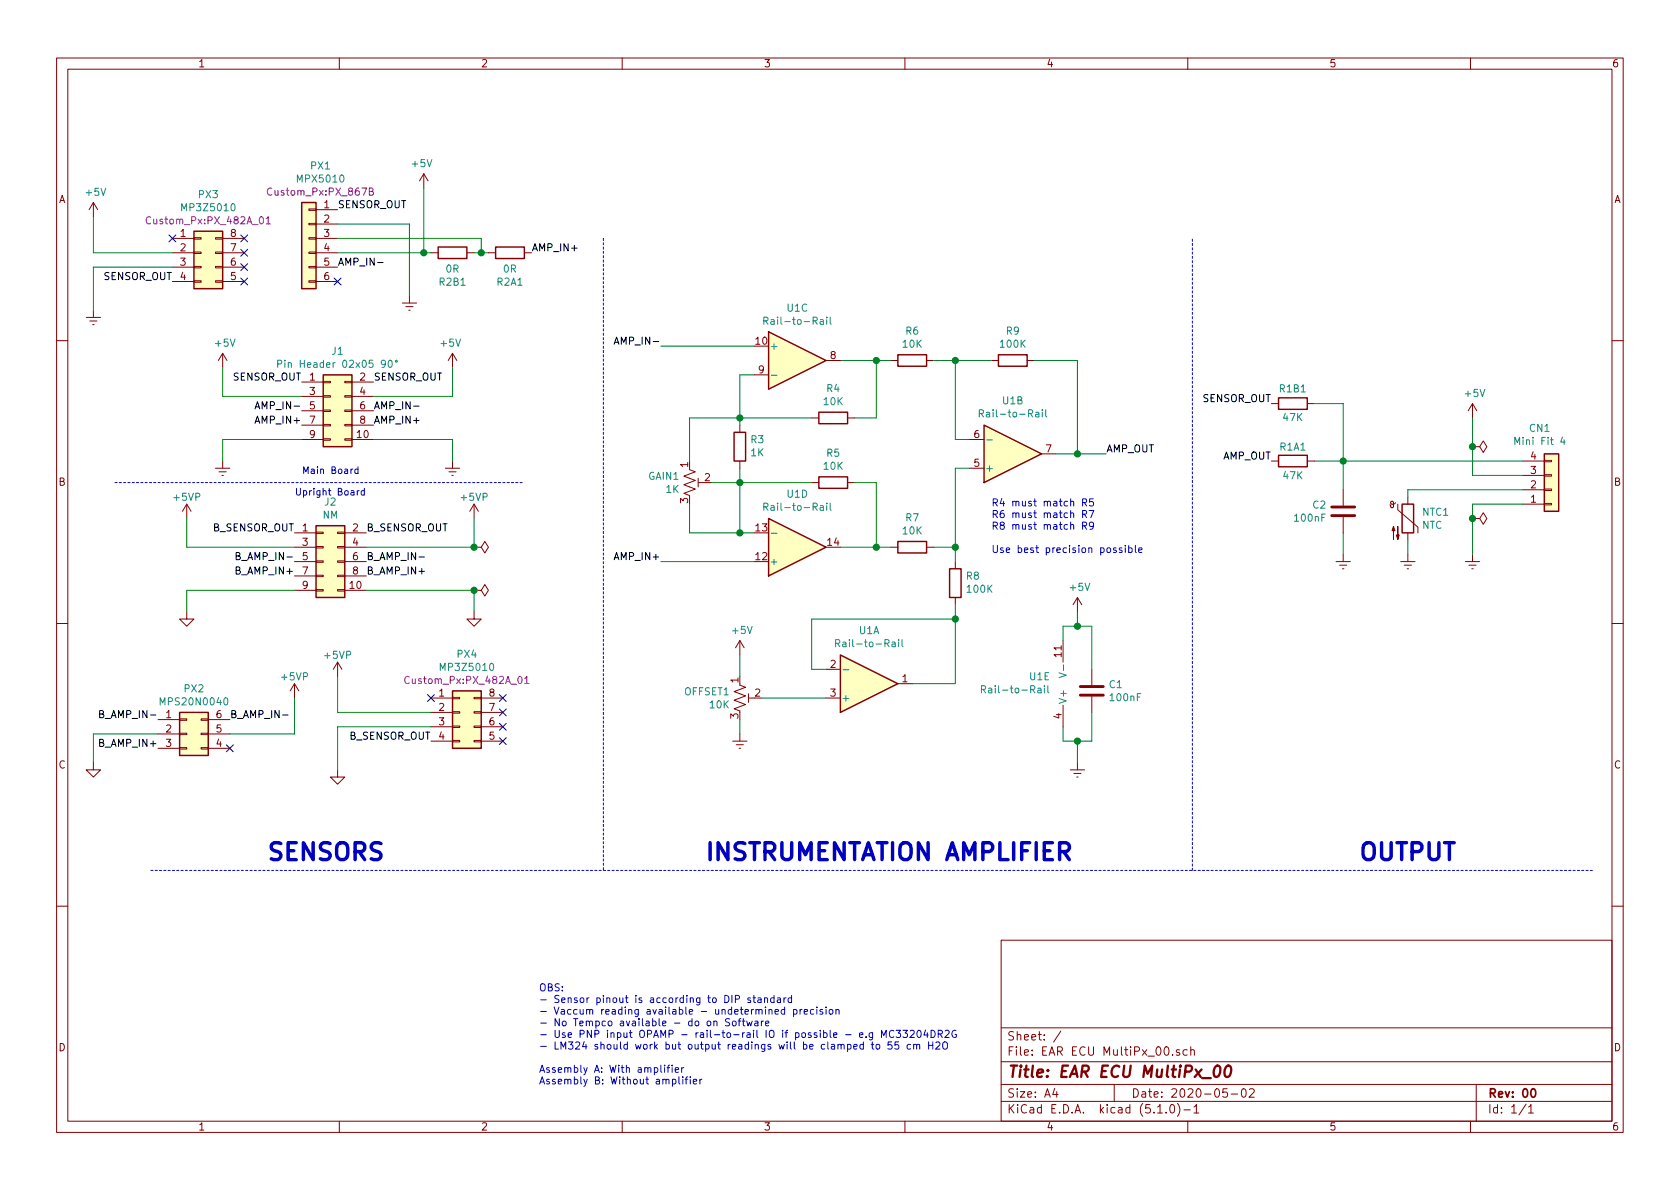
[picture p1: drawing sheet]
<svg xmlns="http://www.w3.org/2000/svg" width="297mm" height="210mm" viewBox="0 0 297 210" stroke-linecap="round" stroke-linejoin="round" font-family="sans-serif">
<g fill="none" stroke="#840000" stroke-width=".18">
<path d="M10 10.3h277v189.9h-277zM12 12.2h273v186.1h-273zM60 10.3v1.9M110 10.3v1.9M160 10.3v1.9M210 10.3v1.9M260 10.3v1.9M16.5 35.8l-.8 1.3M16.5 35.8v2.5M16.5 35.8l.8 1.3M54.6 39.5h1.3v.2h-1.3zM54.6 37h1.3v.2h-1.3z"/>
<path d="M55.9 37.1h3.8M55.9 39.6h3.8M74.9 30.7l.8 1.3M74.9 30.7v2.6M74.9 30.7l-.7 1.3M15.2 56.1h2.6M15.9 56.8h1.2M16.4 57.4h.2M16.5 54.9v1.2M30.5 42.2h3.8M30.5 44.7h3.8M30.5 47.2h3.8"/>
<path d="M30.5 49.8h3.8M34.3 49.7h1.3v.2h-1.3zM34.3 47.1h1.3v.3h-1.3zM34.3 42h1.3v.3h-1.3zM34.3 44.6h1.3v.2h-1.3zM38.1 49.7h1.3v.2h-1.3zM38.1 47.1h1.3v.3h-1.3zM38.1 42h1.3v.3h-1.3zM38.1 44.6h1.3v.2h-1.3zM39.4 42.2h3.8M39.4 44.7h3.8M39.4 47.2h3.8"/>
<path d="M39.4 49.8h3.8M54.6 47.1h1.3v.3h-1.3zM54.6 49.7h1.3v.2h-1.3zM54.6 44.6h1.3v.2h-1.3zM54.6 42h1.3v.3h-1.3zM55.9 42.2h3.8M55.9 44.7h3.8M55.9 47.2h3.8M55.9 49.8h3.8M71.1 53.6h2.6M71.8 54.2h1.2M72.3 54.9h.2"/>
<path d="M72.4 52.3v1.3M76.2 44.7h1.3M82.5 44.7h1.3M86.4 44.7h1.2M92.7 44.7h1.3M10 60.2h2M39.4 62.5l-.8 1.2M39.4 62.5v2.5M39.4 62.5l.7 1.2M53.3 77.7h3.8M53.3 67.6h3.8M53.3 70.1h3.8"/>
<path d="M53.3 72.6h3.8M53.3 75.2h3.8M57.1 77.6h1.3v.2h-1.3zM57.1 75.1h1.3v.2h-1.3zM57.1 70h1.3v.2h-1.3zM57.1 67.4h1.3v.3h-1.3zM57.1 72.5h1.3v.3h-1.3zM61 77.6h1.2v.2h-1.2zM61 75.1h1.2v.2h-1.2zM61 70h1.2v.2h-1.2zM61 67.4h1.2v.3h-1.2zM61 72.5h1.2v.3h-1.2z"/>
<path d="M62.2 77.7h3.8M62.2 67.6h3.8M62.2 70.1h3.8M62.2 72.6h3.8M62.2 75.2h3.8M80 62.5l.8 1.2M80 62.5v2.5M80 62.5l-.8 1.2M130.8 75.2v1.2M133.3 66.3h2.6M143.5 73.9h1.3M146 63.7h2.6"/>
<path d="M149.9 73.9h1.2M157.5 63.7h1.2M163.8 63.7h1.3M171.4 77.7h2.6M175.3 63.7h1.2M181.6 63.7h1.3M224.8 71.4h1.3M231.1 71.4h1.3M260.3 79h1.3l.7-1 .6 1-.6 1-.7-1M260.3 79h.1M260.3 71.4v2.5M260.3 71.4l-.7 1.2"/>
<path d="M260.3 71.4l.8 1.2M285 60.2h2M33 89.1l.8 1.3M33 89.1v2.6M33 89.1l-.7 1.3M38.1 82.8h2.5M38.7 83.4h1.3M39.2 84.1h.3M39.4 81.5v1.3M52.1 99.3h3.8M52.1 96.8h3.8M52.1 94.2h3.8"/>
<path d="M55.9 96.6h1.2v.3h-1.2zM55.9 94.1h1.2v.3h-1.2zM55.9 99.2h1.2v.2h-1.2zM59.7 96.6h1.3v.3h-1.3zM59.7 94.1h1.3v.3h-1.3zM59.7 99.2h1.3v.2h-1.3zM61 99.3h3.8M61 96.8h3.8M61 94.2h3.8M78.7 82.8h2.6M79.4 83.4h1.2M79.9 84.1h.2"/>
<path d="M80 81.5v1.3M83.8 96.8h1.3l.6-1 .7 1-.7 1-.6-1M83.8 96.8h.1M83.8 89.1l-.7 1.3M83.8 89.1v2.6M83.8 89.1l.8 1.3M121.9 83.1l1 .3-2 .8 2 .8-2 .7 2 .8-2 .7 1 .4M123.4 85.3h1.1M123.4 84.6v1.5M130.8 81.5v1.3M143.5 85.3h1.3M149.9 85.3h1.2"/>
<path d="M157.5 96.8h1.2M163.8 96.8h1.3M168.9 99.3v1.3M171.4 82.8h2.6M184.1 80.3h2.6M224.8 81.5h1.3M231.1 81.5h1.3M236.2 99.3h2.6M236.9 99.9h1.2M237.5 86.6v2.8M237.5 91.4v2.8M237.5 98v1.3"/>
<path d="M246.7 88.9l-.1 .2-.4 .1-.3-.2v-.2l.3-.2 .2 .2v.8l-.2 .2-.3-.1v-.3l-.2-.1M247.1 89.1v1.1l3.6 3v1M247.6 99.3h2.6M248.3 99.9h1.3M248.9 87.9v1.2M248.9 94.2v1.3M248.9 98v1.3M259.1 99.3h2.5M259.7 99.9h1.3M260.3 91.7h1.3l.7-1 .6 1-.6 1-.7-1M260.3 91.7h.1M260.3 98v1.3"/>
<path d="M269.2 89.1h3.8M269.2 86.6h3.8M269.2 84.1h3.8M269.2 81.5h3.8M273 81.4h1.3v.3h-1.3zM273 83.9h1.3v.3h-1.3zM273 89h1.3v.3h-1.3zM273 86.5h1.3v.2h-1.3zM10 110.3h2M33 108.2v1.3h-1.3l1.3 1.2 1.3-1.2h-1.3M52.1 104.4h3.8M52.1 101.8h3.8"/>
<path d="M55.9 104.3h1.2v.2h-1.2zM55.9 101.7h1.2v.3h-1.2zM59.7 104.3h1.3v.2h-1.3zM59.7 101.7h1.3v.3h-1.3zM59.7 117.1l-.8 1.3M59.7 117.1v2.5M59.7 117.1l.8 1.3M61 104.4h3.8M61 101.8h3.8M83.8 108.2v1.3h1.3l-1.3 1.2-1.3-1.2h1.3M83.8 104.4h1.3l.6-1 .7 1-.7 1-.6-1M83.8 104.4h.1"/>
<path d="M130.8 113.3v2.5M130.8 113.3l-.8 1.2M130.8 113.3l.8 1.2M146 118.4h2.6M168.9 105.7v1.2M188 113.3v3.8M190.5 105.7v2.5M190.5 105.7l-.8 1.2M190.5 105.7l.8 1.2M193 118.4v2.8M237.4 100.6h.2M248.8 100.6h.2"/>
<path d="M260.2 100.6h.3M285 110.3h2M16.5 134.9v1.2h1.3l-1.3 1.3-1.3-1.3h1.3M27.9 132.3h3.8M27.9 127.2h3.8M27.9 129.8h3.8M31.7 132.2h1.3v.3h-1.3zM31.7 127.1h1.3v.3h-1.3zM31.7 129.7h1.3v.2h-1.3zM35.6 132.2h1.2v.3h-1.2zM35.6 127.1h1.2v.3h-1.2zM35.6 129.7h1.2v.2h-1.2z"/>
<path d="M36.8 132.3h3.8M36.8 127.2h3.8M36.8 129.8h3.8M52.1 120.9l-.8 1.3M52.1 120.9v2.5M52.1 120.9l.7 1.3M59.7 136.1v1.3h1.3l-1.3 1.3-1.3-1.3h1.3M76.2 131.1h3.8M76.2 123.4h3.8M76.2 126h3.8M76.2 128.5h3.8M80 130.9h1.3v.3h-1.3z"/>
<path d="M80 128.4h1.3v.2h-1.3zM80 123.3h1.3v.3h-1.3zM80 125.9h1.3v.2h-1.3zM83.8 130.9h1.3v.3h-1.3zM83.8 128.4h1.3v.2h-1.3zM83.8 123.3h1.3v.3h-1.3zM83.8 125.9h1.3v.2h-1.3zM85.1 131.1h3.8M85.1 123.4h3.8M85.1 126h3.8M85.1 128.5h3.8M129.5 131.1h2.6"/>
<path d="M130.2 131.7h1.2M130.7 132.3h.2M130.8 121.2l1 .3-2 .8 2 .8-2 .7 2 .8-2 .7 1 .4M130.8 129.8v1.3M132.3 122.7v1.5M132.3 123.4h1M146 123.4h2.6M158.7 120.9h2.6M188 124.7v3.8M189.2 136.1h2.6M189.9 136.8h1.2M190.4 137.4h.2"/>
<path d="M190.5 134.9v1.2M193 123.2v2.8M10 160.2h2M177 166.3h108v32h-108zM285 160.2h2M60 198.3v1.9M110 198.3v1.9M160 198.3v1.9M177 194.8h108M177 191.8h108M177 187.8h108M177 181.8h108"/>
<path d="M186.5 192.5l-.4 1h1M186.8 193v1M187.6 182.3l-1.3 2M197 191.8v3M204.7 196.8h.8M206.2 196.7v.1M207 195.4l.3-.1a.94 .94 0 0 1 0 1.5 .82 .82 0 0 1-.3-1.4zM207.3 186.5v.1M208.2 195.1a1.71 1.71 0 0 1 0 2.3M208.5 185.7l-.3-.1-.2 .2 .1 .2 .4 .2v.3h-.5M209.3 196.3h1.2M209.9 185.7l-.4-.1-.3 .3v.6l.3 .1 .4-.1"/>
<path d="M210 198.3v1.9M210.5 185.7l.2-.1 .4 .1 .1 .9M210.5 185.1v1.5M211.1 195.8l.4-.5v1.5M211.1 196.8h.9M217 192.5h-.7l-.1 .7 .2-.1 .5 .1 .1 .2v.5l-.2 .1-.6-.1M217.7 193.5h1.1M219.6 192.7l.4-.2a.94 .94 0 0 1 0 1.5 .82 .82 0 0 1-.4-1.3zM220.9 192.7l.2-.2h.4l.2 .2 .1 .3-1 1h1M260 198.3v1.9M261 191.8v6.5M269.8 195.2l-1.2 2"/>
<path d="M270.3 195.8l.4-.5v1.5M270.3 196.8h.8"/>
</g>
<path d="M270.9 192.6l.1-.1a.81 .81 0 0 1 .6 .6 .81 .81 0 0 1-.3 .8l-.1 .1a.8 .8 0 0 1-.6-.6 .8 .8 0 0 1 .3-.8z" fill="none" stroke="#840000" stroke-width=".3"/>
<path d="M215 188.5a.45 .45 0 0 1 .7 .3 1.18 1.18 0 0 1-.7 1.6 1.3 1.3 0 0 1 0-1.9zM216.8 188.6a.45 .45 0 0 1 .5-.2 .45 .45 0 0 1 .4 .4 1.15 1.15 0 0 1-.8 1.6l-.2-.1a1.5 1.5 0 0 1 .1-1.7z" fill="none" stroke="#840000" stroke-width=".41"/>
<path d="M235.5 91.2h4M235.5 89.7h4M191 122.9h4.1M191 121.4h4.1" fill="none" stroke="#840000" stroke-width=".51"/>
<g fill="#ffffc2" stroke="#ffffc2" stroke-width=".18">
<path d="M273 80.3h2.6v10.1h-2.6z"/>
<path d="M31.7 126h5.1v7.6h-5.1z"/>
<path d="M53.3 35.8h2.6v15.2h-2.6z"/>
<path d="M34.3 40.9h5.1v10.1h-5.1z"/>
<path d="M148.6 115.8l10.1 5.1-10.1 5.1z"/>
<path d="M135.9 91.7l10.1 5.1-10.1 5z"/>
<path d="M174 75.2l10.1 5.1-10.1 5z"/>
<path d="M135.9 58.7l10.1 5-10.1 5.1z"/>
<path d="M80 122.2h5.1v10.1h-5.1z"/>
<path d="M57.1 66.3h5.1v12.7h-5.1z"/>
<path d="M55.9 93h5.1v12.7h-5.1z"/>
</g>
<g fill="none" stroke="#840000" stroke-width=".25">
<path d="M53.3 35.8h2.6v15.2h-2.6zM34.3 40.9h5.1v10.1h-5.1zM77.5 43.7h5v2h-5zM87.6 43.7h5.1v2h-5.1zM135.9 58.7l10.1 5-10.1 5.1zM57.1 66.3h5.1v12.7h-5.1zM129.8 76.4h2v5.1h-2zM144.8 72.9h5.1v2h-5.1zM158.7 62.7h5.1v2.1h-5.1zM174 75.2l10.1 5.1-10.1 5zM176.5 62.7h5.1v2.1h-5.1zM226.1 70.4h5v2h-5z"/>
<path d="M55.9 93h5.1v12.7h-5.1zM135.9 91.7l10.1 5.1-10.1 5zM144.8 84.3h5.1v2.1h-5.1zM158.7 95.8h5.1v2h-5.1zM226.1 80.5h5v2h-5zM247.9 89.1h2v5.1h-2zM273 80.3h2.6v10.1h-2.6zM148.6 115.8l10.1 5.1-10.1 5.1zM167.9 100.6h2v5.1h-2zM31.7 126h5.1v7.6h-5.1zM80 122.2h5.1v10.1h-5.1z"/>
</g>
<g fill="none" stroke="#008484" stroke-width=".18">
<path d="M135.1 56.7l.6-.1v-.4l-.6-.1v1.2M135.4 56.7l.4 .6M145 56.6h.5l.1 .7M145.6 56.8l-.4 .1-.2 .1v.3h.6M146.2 56.1v.1M146.2 56.5v.8M146.8 56.1v1.1l.2 .1M49.1 64.4l.6-.1 .1-.5-.2-.1h-.5v1.3M50.4 63.7v.1M68.8 63.8l.1-.1a.69 .69 0 0 1 .5 .6 .69 .69 0 0 1-.5 .7l-.2-.3-.1-.2zM70 63.8h.2v.2h-.2zM136.4 66.4h1"/>
<path d="M173.2 73.1l.6-.1v-.4l-.6-.1v1.2M173.5 73.1l.4 .6M174.5 77.8h1M183.1 72.9h.5l.1 .8M183.7 73.2h-.4l-.2 .2v.3h.6M184.3 72.5v.1M184.3 72.9v.8M184.9 72.5v1.1l.2 .1M267.8 78.6v-1.3l.5 1 .4-1v1.3M276.3 77.3l-.4 .9h.8M276.6 77.8v.8M135.1 89.6l.6-.1v-.4l-.6-.1v1.2"/>
<path d="M135.4 89.6l.4 .6M136.4 94.3h1M145 89.5h.5l.1 .7M145.6 89.7l-.4 .1-.2 .1v.3h.6M146.2 89v.1M146.2 89.4v.8M146.8 89v1.1l.2 .1M147.8 113.8l.6-.1v-.5l-.6-.1v1.3M148.1 113.8l.4 .6M149.1 118.4h1M157.7 113.6h.5l.1 .8M158.3 113.8l-.4 .1-.2 .2v.2h.6"/>
<path d="M158.9 113.1v.1M158.9 113.5v.9M159.5 113.1v1.1l.2 .2M187.2 119l1.3 .4-1.3 .4M188 117.6v1M173.5 121.9l.7-.1v-.4l-.7-.1v1.2M173.8 121.9l.5 .6M183.5 121.7h.5l.1 .8M184.1 122h-.5l-.1 .2v.3h.6M184.7 121.3v.1M184.7 121.7v.8M185.3 121.3v1l.1 .2"/>
</g>
<g fill="none" stroke="#008400" stroke-width=".18">
<path d="M16.5 38.3v6.4h14M59.7 39.6h12.7v12.7M74.9 33.3v11.4M30.5 47.2h-14v7.7M59.7 42.2h25.4v2.5M59.7 44.7h16.5M83.8 44.7h2.6M39.4 65v5.1h13.9M53.3 77.7h-13.9v3.8M66 77.7h14v3.8M80 65v5.1h-14M116.8 61.2h16.5"/>
<path d="M133.3 66.3h-2.5v8.9M143.5 73.9h-21.6v7.6M148.6 63.7h8.9M154.9 63.7v10.2h-3.8M165.1 63.7h10.2M168.9 63.7v14h2.5M182.9 63.7h7.6v16.6M232.4 71.4h5.1v15.2M260.3 73.9v10.2h8.9M33 91.7v5.1h19.1M83.8 91.7v5.1h-19M116.8 99.3h16.5"/>
<path d="M121.9 89.1v5.1h11.4M125.7 85.3h17.8M130.8 82.8v11.4M148.6 96.8h8.9M151.1 85.3h3.8v11.5M165.1 96.8h3.8M171.4 82.8h-2.5v16.5M186.7 80.3h8.9M232.4 81.5h36.8M237.5 94.2v3.8M248.9 95.5v2.5M269.2 89.1h-8.9v8.9"/>
<path d="M269.2 86.6h-20.3v1.3M52.1 104.4h-19.1v3.8M59.7 119.6v6.4h16.5M64.8 104.4h19v3.8M130.8 115.8v3.8M168.9 106.9v14h-7.6M168.9 109.5h-25.4v8.9h2.5M188 113.3v-2.6h5v7.7M190.5 108.2v2.5M27.9 129.8h-11.4v5.1M52.1 123.4v6.4h-11.5M76.2 128.5h-16.5v7.6"/>
<path d="M130.8 127.2v2.6M134.6 123.4h11.4M190.5 131.1v3.8M193 126v5.1h-5v-2.6"/>
</g>
<g fill="#008400" stroke="#008400" stroke-width=".25">
<circle cx="154.9" cy="63.7" r=".51"/>
<circle cx="154.9" cy="96.8" r=".51"/>
<circle cx="130.8" cy="73.9" r=".51"/>
<circle cx="130.8" cy="85.3" r=".51"/>
<circle cx="130.8" cy="94.2" r=".51"/>
<circle cx="190.5" cy="131.1" r=".51"/>
<circle cx="190.5" cy="110.7" r=".51"/>
<circle cx="168.9" cy="96.8" r=".51"/>
<circle cx="168.9" cy="109.5" r=".51"/>
<circle cx="237.5" cy="81.5" r=".51"/>
<circle cx="168.9" cy="63.7" r=".51"/>
<circle cx="260.3" cy="91.7" r=".51"/>
<circle cx="260.3" cy="79" r=".51"/>
<circle cx="85.1" cy="44.7" r=".51"/>
<circle cx="190.5" cy="80.3" r=".51"/>
<circle cx="74.9" cy="44.7" r=".51"/>
<circle cx="83.8" cy="104.4" r=".51"/>
<circle cx="83.8" cy="96.8" r=".51"/>
</g>
<path d="M66.8 46.4h.9M45.1 72.3l.4-1.3 .4 1.3M45.2 72h.6M73.1 71.8h1M108.6 60.9l.4-1.3 .4 1.3M108.7 60.5h.6M41.8 98.3h.5l.1-.5-.6-.1v1.3h.4l.3-.3v-.2l-.3-.2M74.1 98.5h1M17.6 126.3l.6-.1v-.4l-.6-.2v1.3h.5l.3-.2v-.2l-.3-.2M50 126.4h.9" fill="none" stroke="#000" stroke-width=".18"/>
<g fill="none" stroke="#000084" stroke-width=".18">
<path d="M29.9 41.5l1.2 1.3M31.1 41.5l-1.2 1.3M42.6 49.2l1.2 1.2M42.6 46.6l1.2 1.2M42.6 44.1l1.2 1.2M42.6 41.5l1.2 1.3M43.8 49.2l-1.2 1.2M43.8 46.6l-1.2 1.2M43.8 44.1l-1.2 1.2M43.8 41.5l-1.2 1.3M59.1 49.2l1.2 1.2M60.3 49.2l-1.2 1.2"/>
<path d="M40 131.7l1.2 1.2M41.2 131.7l-1.2 1.2M75.6 122.8l1.2 1.2M76.8 122.8l-1.2 1.2M88.3 130.4l1.2 1.3M88.3 127.9l1.2 1.2M88.3 125.4l1.2 1.2M88.3 122.8l1.2 1.2M89.5 130.4l-1.2 1.3M89.5 127.9l-1.2 1.2M89.5 125.4l-1.2 1.2M89.5 122.8l-1.2 1.2"/>
</g>
<path d="M26.6 38.4a.6 .6 0 0 0-.8 .5 .6 .6 0 0 0 .6 .7l.2-.1M47.1 38.7l.3-.4v1.3M47.1 39.6h.7M65.3 33.9l.5-.1 .2-.2-.1-.2-.6-.2v1.3h.5l.2-.2v-.2l-.3-.2M72.3 119.7a.6 .6 0 0 0-.8 .5 .6 .6 0 0 0 .6 .7l.2-.2M92.8 120l.3-.4v1.3M92.8 120.9h.7" fill="none" stroke="#840084" stroke-width=".18"/>
<g fill="#840000" stroke="#840000" stroke-width=".18">
<path d="M246.4 93.1l.2 .7h-.5l.3-.7v2.3z"/>
<path d="M247.1 93.1v2.3l-.2-.8h.5l-.3 .8z"/>
</g>
<path d="M106.7 42.2v111.7M20.3 85.3h72.4M26.7 153.9h255.2M210.8 153.9v-111.7" fill="none" stroke="#0000c2" stroke-width=".18" stroke-dasharray=".4 .4"/>
<g fill="none" stroke="#0000c2" stroke-width=".18">
<path d="M62.4 83l-.3 .2M63.2 86.8v.7M63.3 83h-.3l-.3 .2 .1 .5h.5M63.3 82.5v1.2M63.5 86.8l-.3 .2M64.4 86.8h-.3l-.2 .2 .1 .5h.4M64.4 86.4v1.1M191.4 88.9l.6-.1 .1-.5-.2-.1h-.5v1.3M191.4 90.9h.6l.1-.5-.2-.1h-.5v1.2M191.4 93l.6-.1 .1-.4-.2-.2h-.5v1.3M191.7 88.9l.4 .6M191.7 90.9l.4 .6"/>
<path d="M191.7 93l.4 .6M192.6 90.3h.8l-.5 1.2M193.3 88.2h-.6l-.1 .6 .2-.1 .5 .1v.6l-.2 .1-.5-.1M193.3 92.9l-.2 .2h-.4l-.1-.2v-.3l.3-.3h.2l.2 .3a.97 .97 0 0 1-.2 .9l-.4 .1M197.3 96.9h-.3l-.2 .1 .1 .2 .4 .2v.3h-.5M198.4 96.9h-.3l-.2 .1v.2l.5 .2v.3h-.5M199 96.4v.2M199 96.9v.8M199.6 96.9h.3l.3 .2-.1 .6h-.5M199.6 96.4v1.3M200.7 96.4v1.1l.2 .2M201.3 97.3l.6-.1v-.3h-.4l-.2 .1 .1 .7h.5"/>
<path d="M130 176.7l.6-.1 .2-.2-.1-.3-.2-.1h-.5v1.3M132.7 176.5l-.3-.1-.2 .2 .1 .2 .4 .1v.3h-.5M133.1 176.4h.5M133.3 176v1.1l.3 .2M134 176.5h.5l.1 .8M134.6 176.8h-.5l-.1 .2v.2h.6M135.2 176.6l.2-.2 .3 .1v.8M135.2 176.4v.9M136.9 176.5l-.4-.1-.3 .3 .2 .5h.5M136.9 176v1.3M137 178.9l.6-.1v-.2l-.4-.1-.2 .2 .1 .6h.5M137.5 176.5h.4l.1 .8"/>
<path d="M138 176.8h-.4l-.2 .2 .1 .2h.5M138.6 176.4v.9M138.7 178.6l-.3-.1-.3 .2 .2 .6h.4M138.7 178.1v1.2M139 176.4l-.4 .3M140 176.5l-.4-.1-.3 .3 .2 .5h.5M140 176v1.3M140.3 178.6l.4-.1 .2 .2-.1 .6h-.5M140.3 178.5v1.3M141.5 178.5v.8M141.8 178.5l-.3 .2M142.2 178.9l.6-.1-.1-.2-.3-.1-.2 .2v.6h.5"/>
<path d="M143.9 178.6l-.4-.1-.2 .2 .1 .6h.5M144.4 178.1v.1M144.4 178.5v.8M145.4 178.6l-.3-.1-.1 .2v.2l.4 .1v.3h-.4M146 178.1v.1M146 178.5v.8M146.7 178.6l.3-.1 .3 .2-.2 .6h-.3l-.1-.1zM147.8 178.6l.2-.1 .3 .1 .1 .7M147.8 178.5v.8M116.8 188.4v1.1l.2 .1M117.5 188.4v.1M117.5 188.8v.8"/>
<path d="M117.9 188.8h.5M118.4 188.4l-.3 .1v1.1M118.8 188.4v.1M118.8 188.8v.8M118.9 190.9l.4-.1 .2 .3-.1 .5h-.5M119.4 189.2l.6-.1-.1-.3h-.3l-.2 .2 .1 .6h.4M120 190.4v1.1l.2 .2M120.5 188.8v.8M120.7 190.4v.1M120.7 190.8v.9M120.9 188.8l-.4 .2M121.1 190.8h.5"/>
<path d="M121.6 190.4l-.3 .2v1.1M122 190.4v.1M122 190.8v.9M122.6 191.3l.6-.1-.1-.3-.3-.1-.2 .2 .1 .6h.4M123.7 190.8v.9M124.1 190.8l-.2 .1-.2 .2M129 180.2l-.5-.1-.2 .2v.3l.6 .3 .1 .3-.2 .2h-.5M129.6 180.6h.3l.2 .1v.5l-.1 .2h-.3l-.2-.1zM130.5 180.6h.5M131 180.1l-.3 .2v1.1M131.2 180.6h.5M131.4 180.1v1.1l.3 .2"/>
<path d="M132 180.6l.3 .8 .2-.6 .2 .6 .3-.8M133.5 180.6h.5v.8M134 180.9h-.4l-.2 .2 .1 .3h.5M134.6 180.6v.8M135 180.6l-.4 .2M135.4 181l.5-.1v-.3h-.4l-.1 .1v.7h.5M152 183l.6-.1-.1-.2-.3-.1-.2 .2v.6h.5M152.7 184.7h-.4l-.3 .2 .2 .6h.5M152.7 184.2v1.3M153.1 183.3v.2M154 184.7h.5M154.2 184.2v1.1l.3 .2"/>
<path d="M154.3 182.6l-.1 1.2-.2 .1-.3-.1M154.3 182.7l-.4-.1-.2 .2 .1 .6h.5M155 184.7h.3l.2 .1v.5l-.1 .2h-.3l-.2-.1zM155.9 183.5v-1.3l.4 .9 .4-.9v1.3M157.7 184.2h-.7v.7l.5-.2 .2 .3v.3l-.2 .2-.5-.1M158 182.3a.51 .51 0 0 0-.6 0 .51 .51 0 0 0-.1 .6 .46 .46 0 0 0 .2 .5 .46 .46 0 0 0 .5-.1M158.4 182.2h.8l-.4 .5 .4 .1v.5l-.2 .2-.6-.2M158.9 184.2h-.6l-.1 .7 .2-.2 .4 .1 .1 .6-.2 .1-.5-.1M159.7 182.2h.8l-.5 .5 .4 .1 .1 .4-.3 .3-.5-.2M160.9 182.3l.5-.1 .2 .3v.2l-.7 .8h.7M161 184.7h-.4l-.2 .2 .1 .6h.5M161.5 184.8l.2-.1h.3l.1 .8"/>
<path d="M161.5 184.7v.8M162.1 184.9l.2-.2h.3v.8M162.3 182.3l.1-.1a.67 .67 0 0 1 .5 .6 .67 .67 0 0 1-.5 .7l-.3-.5zM163.7 182.1l-.4 .9h.8M164 182.6v.9M164.2 184.2v1.3M164.2 184.9h.7M164.6 182.2a.64 .64 0 0 1 .8 .6 .64 .64 0 0 1-.8 .7zM164.9 184.2v1.3M165.5 184.4l.4-.2 .2 .2 .1 .2-.1 .2-.7 .7h.8M165.9 182.8h.6l.1-.2-.1-.3-.1-.1h-.5v1.3M166.2 182.8l.4 .7"/>
<path d="M166.7 184.4a.45 .45 0 0 1 .8 0 .88 .88 0 0 1-.3 1.1h-.3a1.07 1.07 0 0 1-.2-1.1zM167.1 182.3l.5-.1 .2 .3v.2l-.8 .8h.8M169 182.3a.59 .59 0 0 0-.7 .5 .59 .59 0 0 0 .7 .6l.1-.5h-.2"/>
</g>
<g font-size="4.2" fill="#0000c2">
<text x="47" y="152.2">SENSORS</text>
<text x="124.5" y="152.2">INSTRUMENTATION AMPLIFIER</text>
<text x="240" y="152.2">OUTPUT</text>
</g>
<text font-size="2.8" fill="#840000" x="178" y="190.5">Title: EAR ECU MultiPx_00</text>
<g font-size="2.1" fill="#840000">
<text x="178" y="184">Sheet: /</text>
<text x="178" y="186.7">File: EAR ECU MultiPx_00.sch</text>
<text x="178" y="196.9">KiCad E.D.A. kicad (5.1.0)-1</text>
<text x="178" y="194.1">Size: A4</text>
<text x="200" y="194.1">Date: 2020-05-02</text>
<text x="263" y="194.1">Rev: 00</text>
<text x="263" y="196.9">Id: 1/1</text>
</g>
<g font-size="1.8" fill="#840000">
<text x="35" y="11.9">1</text>
<text x="85" y="11.9">2</text>
<text x="135" y="11.9">3</text>
<text x="185" y="11.9">4</text>
<text x="235" y="11.9">5</text>
<text x="285" y="11.9">6</text>
<text x="10.4" y="35.9">A</text>
<text x="285.4" y="35.9">A</text>
<text x="31.9" y="41.9">1</text>
<text x="40.8" y="41.9">8</text>
<text x="57.3" y="36.8">1</text>
<text x="57.3" y="39.4">2</text>
<text x="57.3" y="41.9">3</text>
<text x="31.9" y="44.4">2</text>
<text x="31.9" y="47">3</text>
<text x="40.8" y="47">6</text>
<text x="40.8" y="44.4">7</text>
<text x="57.3" y="44.4">4</text>
<text x="57.3" y="47">5</text>
<text x="31.9" y="49.5">4</text>
<text x="40.8" y="49.5">5</text>
<text x="57.3" y="49.5">6</text>
<text x="133.7" y="61">10</text>
<text x="146.8" y="63.5">8</text>
<text x="54.8" y="67.3">1</text>
<text x="54.8" y="69.8">3</text>
<text x="63.7" y="67.3">2</text>
<text x="63.7" y="69.8">4</text>
<text x="134.1" y="66">9</text>
<text x="54.8" y="72.4">5</text>
<text x="54.8" y="74.9">7</text>
<text x="54.8" y="77.5">9</text>
<text x="63.2" y="77.5">10</text>
<text x="63.7" y="72.4">6</text>
<text x="63.7" y="74.9">8</text>
<text x="172.2" y="77.5">6</text>
<text x="121.7" y="82.6" transform="rotate(-90 121.7 82.6)">1</text>
<text x="172.2" y="82.5">5</text>
<text x="184.9" y="80">7</text>
<text x="270.7" y="83.8">3</text>
<text x="270.7" y="81.3">4</text>
<text x="10.4" y="85.9">B</text>
<text x="121.7" y="89" transform="rotate(-90 121.7 89)">3</text>
<text x="124.6" y="85.1">2</text>
<text x="270.7" y="88.9">1</text>
<text x="270.7" y="86.4">2</text>
<text x="285.4" y="85.9">B</text>
<text x="53.5" y="94">1</text>
<text x="62.4" y="94">2</text>
<text x="133.7" y="94">13</text>
<text x="53.5" y="96.5">3</text>
<text x="53.5" y="99.1">5</text>
<text x="53.5" y="101.6">7</text>
<text x="62.4" y="96.5">4</text>
<text x="62.4" y="99.1">6</text>
<text x="62.4" y="101.6">8</text>
<text x="133.7" y="99.1">12</text>
<text x="146.4" y="96.5">14</text>
<text x="53.5" y="104.1">9</text>
<text x="61.9" y="104.1">10</text>
<text x="146.8" y="118.1">2</text>
<text x="187.7" y="116.1" transform="rotate(-90 187.7 116.1)">11</text>
<text x="77.6" y="123.2">1</text>
<text x="77.6" y="125.7">2</text>
<text x="86.5" y="125.7">7</text>
<text x="86.5" y="123.2">8</text>
<text x="130.6" y="120.7" transform="rotate(-90 130.6 120.7)">1</text>
<text x="133.5" y="123.2">2</text>
<text x="146.8" y="123.2">3</text>
<text x="159.5" y="120.6">1</text>
<text x="29.4" y="127">1</text>
<text x="29.4" y="129.5">2</text>
<text x="38.3" y="129.5">5</text>
<text x="38.3" y="127">6</text>
<text x="77.6" y="128.3">3</text>
<text x="77.6" y="130.8">4</text>
<text x="86.5" y="130.8">5</text>
<text x="86.5" y="128.3">6</text>
<text x="130.6" y="127.1" transform="rotate(-90 130.6 127.1)">3</text>
<text x="187.7" y="127.1" transform="rotate(-90 187.7 127.1)">4</text>
<text x="10.4" y="135.9">C</text>
<text x="29.4" y="132.1">3</text>
<text x="38.3" y="132.1">4</text>
<text x="285.4" y="135.9">C</text>
<text x="10.4" y="185.9">D</text>
<text x="285.4" y="185.9">D</text>
<text x="35" y="199.9">1</text>
<text x="85" y="199.9">2</text>
<text x="135" y="199.9">3</text>
<text x="185" y="199.9">4</text>
<text x="235" y="199.9">5</text>
<text x="285" y="199.9">6</text>
</g>
<g font-size="1.8" fill="#008484">
<text x="55" y="30">PX1</text>
<text x="72.9" y="29.6">+5V</text>
<text x="15.3" y="34.6">+5V</text>
<text x="35.2" y="35">PX3</text>
<text x="52.8" y="32.3">MPX5010</text>
<text x="32.5" y="37.4">MP3Z5010</text>
<text x="77.7" y="50.5">R2B1</text>
<text x="78.9" y="48.2">0R</text>
<text x="87.9" y="50.5">R2A1</text>
<text x="89.1" y="48.2">0R</text>
<text x="136.3" y="57.4">Rail-to-Rail</text>
<text x="139.2" y="55.1">U1C</text>
<text x="160.2" y="59.2">R6</text>
<text x="178" y="59.2">R9</text>
<text x="38.2" y="61.3">+5V</text>
<text x="50.8" y="65">Pin Header 02x05 90°</text>
<text x="58.7" y="62.7">J1</text>
<text x="78" y="61.3">+5V</text>
<text x="136" y="61.8">+</text>
<text x="159.7" y="61.5">10K</text>
<text x="177" y="61.5">100K</text>
<text x="145.7" y="71.6">10K</text>
<text x="146.2" y="69.3">R4</text>
<text x="177.3" y="71.5">U1B</text>
<text x="226.3" y="69.4">R1B1</text>
<text x="259.1" y="70.2">+5V</text>
<text x="174.4" y="73.8">Rail-to-Rail</text>
<text x="226.9" y="74.5">47K</text>
<text x="270.5" y="76.4">CN1</text>
<text x="132.8" y="78.4">R3</text>
<text x="132.8" y="80.7">1K</text>
<text x="145.7" y="83.1">10K</text>
<text x="146.2" y="80.8">R5</text>
<text x="174.1" y="83.4">+</text>
<text x="226.3" y="79.7">R1A1</text>
<text x="268.4" y="78.7">Mini Fit 4</text>
<text x="30.8" y="88.6">+5VP</text>
<text x="57.5" y="89.4">J2</text>
<text x="81.6" y="88.6">+5VP</text>
<text x="114.7" y="84.9">GAIN1</text>
<text x="117.8" y="87.2">1K</text>
<text x="139.2" y="88">U1D</text>
<text x="227" y="84.8">47K</text>
<text x="232.2" y="89.9">C2</text>
<text x="57" y="91.7">NM</text>
<text x="136.3" y="90.3">Rail-to-Rail</text>
<text x="159.7" y="94.5">10K</text>
<text x="160.2" y="92.2">R7</text>
<text x="229" y="92.2">100nF</text>
<text x="251.4" y="93.5">NTC</text>
<text x="251.5" y="91.2">NTC1</text>
<text x="136" y="99.9">+</text>
<text x="170.9" y="102.5">R8</text>
<text x="171.1" y="104.8">100K</text>
<text x="189.3" y="104.5">+5V</text>
<text x="129.6" y="112.1">+5V</text>
<text x="151.9" y="112.1">U1A</text>
<text x="57.5" y="116.5">+5VP</text>
<text x="78.2" y="118.6">MP3Z5010</text>
<text x="80.9" y="116.3">PX4</text>
<text x="149" y="114.4">Rail-to-Rail</text>
<text x="28.8" y="124.7">MPS20N0040</text>
<text x="32.6" y="122.4">PX2</text>
<text x="49.9" y="120.3">+5VP</text>
<text x="121" y="123">OFFSET1</text>
<text x="125.6" y="125.3">10K</text>
<text x="148.7" y="124.1">+</text>
<text x="174.8" y="122.6">Rail-to-Rail</text>
<text x="182.1" y="120.3">U1E</text>
<text x="188.6" y="124.6" transform="rotate(-90 188.6 124.6)">V+</text>
<text x="196.2" y="121.7">C1</text>
<text x="196.4" y="124">100nF</text>
</g>
<g font-size="1.8" fill="#840084">
<text x="47.7" y="34.6">Custom_Px:PX_867B</text>
<text x="26.4" y="39.7">Custom_Px:PX_482A_01</text>
<text x="72.1" y="120.9">Custom_Px:PX_482A_01</text>
</g>
<g font-size="1.8">
<text x="59.7" y="36.8">SENSOR_OUT</text>
<text x="59.7" y="47">AMP_IN-</text>
<text x="94" y="44.4">AMP_IN+</text>
<text x="18.3" y="49.5">SENSOR_OUT</text>
<text x="109.6" y="61">AMP_IN-</text>
<text x="41.1" y="67.3">SENSOR_OUT</text>
<text x="66" y="67.3">SENSOR_OUT</text>
<text x="212.6" y="71.1">SENSOR_OUT</text>
<text x="45.6" y="74.9">AMP_IN+</text>
<text x="46.1" y="72.4">AMP_IN-</text>
<text x="66" y="72.4">AMP_IN-</text>
<text x="66" y="74.9">AMP_IN+</text>
<text x="195.6" y="80">AMP_OUT</text>
<text x="216.2" y="81.3">AMP_OUT</text>
<text x="37.6" y="94">B_SENSOR_OUT</text>
<text x="64.8" y="94">B_SENSOR_OUT</text>
<text x="42.1" y="101.6">B_AMP_IN+</text>
<text x="42.5" y="99.1">B_AMP_IN-</text>
<text x="64.8" y="99.1">B_AMP_IN-</text>
<text x="64.8" y="101.6">B_AMP_IN+</text>
<text x="109.1" y="99.1">AMP_IN+</text>
<text x="18.4" y="127">B_AMP_IN-</text>
<text x="40.6" y="127">B_AMP_IN-</text>
<text x="61.7" y="130.8">B_SENSOR_OUT</text>
<text x="18" y="132.1">B_AMP_IN+</text>
</g>
<g font-size="1.8" fill="#0000c2">
<text x="175.3" y="89.6">R4 must match R5</text>
<text x="175.3" y="91.6">R6 must match R7</text>
<text x="175.3" y="93.7">R8 must match R9</text>
<text x="175.3" y="97.8">Use best precision possible</text>
<text x="95.2" y="175.3">OBS:</text>
<text x="95.2" y="177.4">- Sensor pinout is according to DIP standard</text>
<text x="95.2" y="179.4">- Vaccum reading available - undetermined precision</text>
<text x="95.2" y="181.5">- No Tempco available - do on Software</text>
<text x="95.2" y="183.5">- Use PNP input OPAMP - rail-to-rail IO if possible - e.g MC33204DR2G</text>
<text x="95.2" y="185.6">- LM324 should work but output readings will be clamped to 55 cm H2O</text>
<text x="95.2" y="189.7">Assembly A: With amplifier</text>
<text x="95.2" y="191.8">Assembly B: Without amplifier</text>
</g>
<g font-size="1.7" fill="#0000c2">
<text x="53.3" y="83.8">Main Board</text>
<text x="52.1" y="87.6">Upright Board</text>
</g>
</svg>
